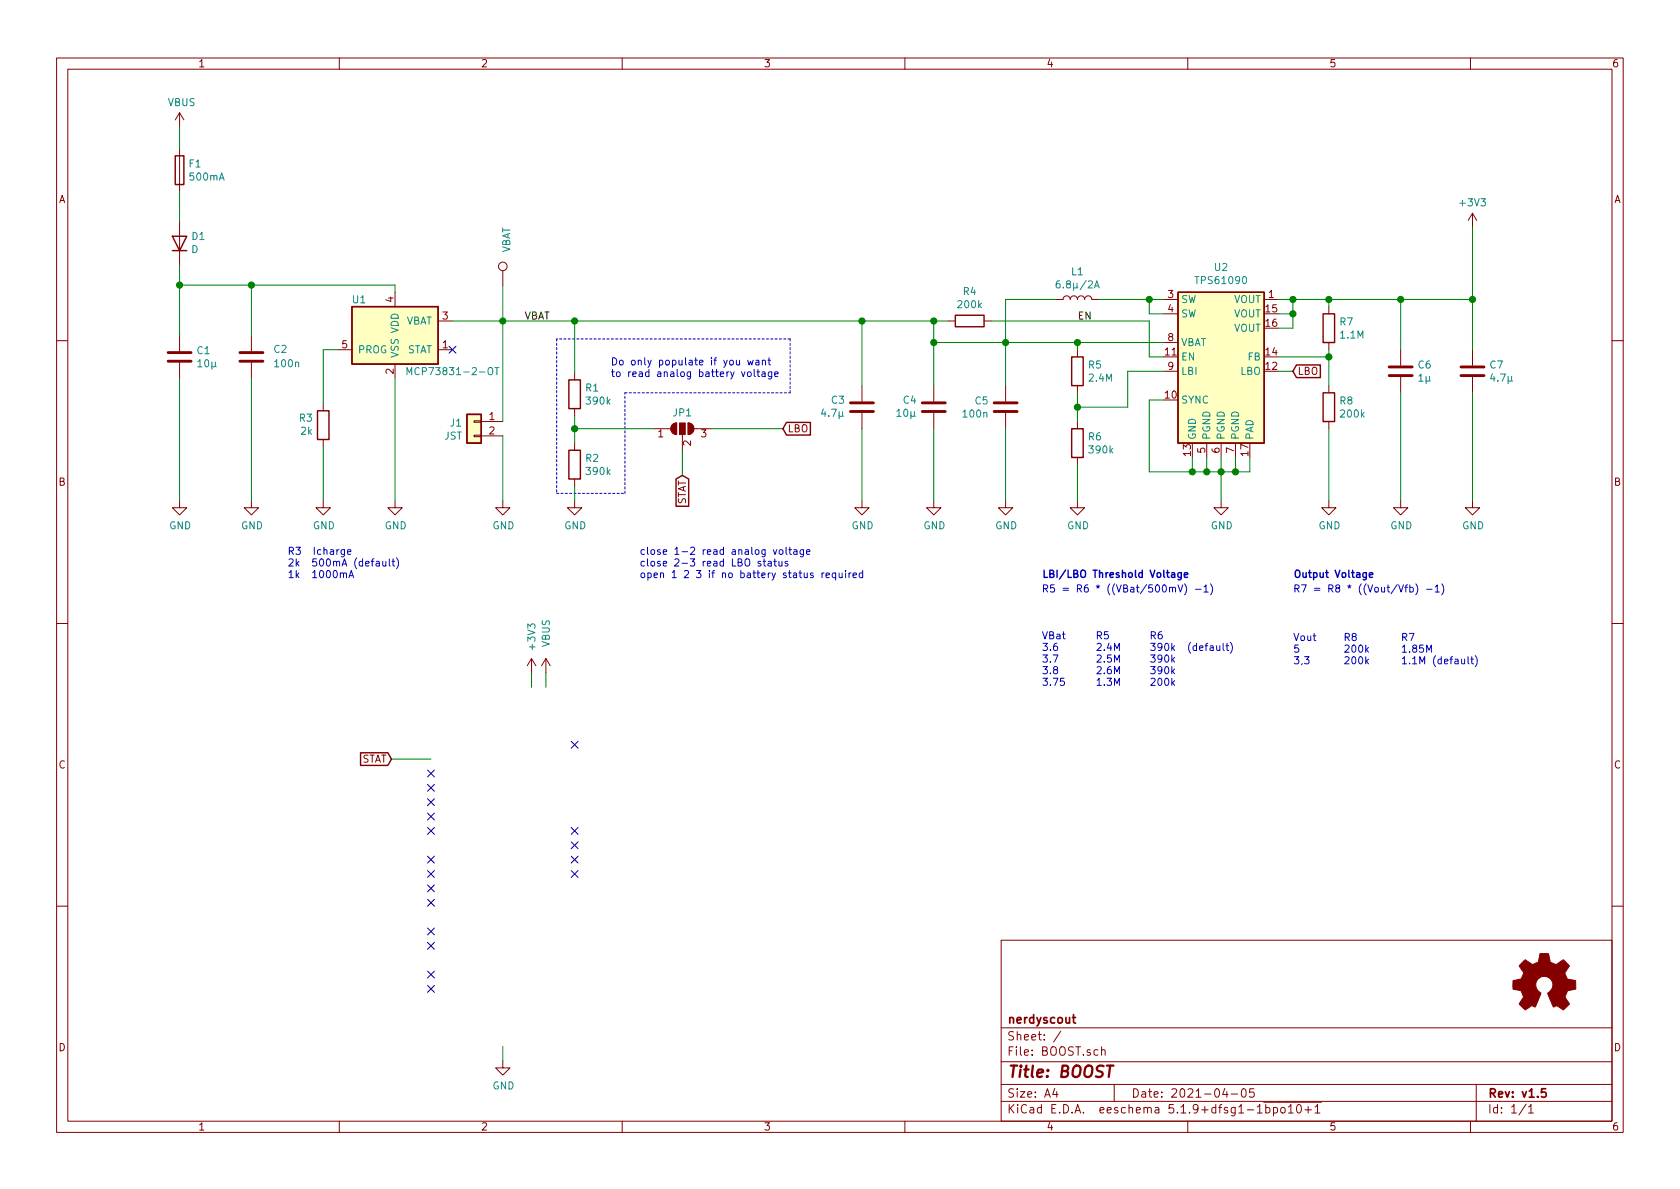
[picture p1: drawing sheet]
<svg xmlns="http://www.w3.org/2000/svg" width="297mm" height="210mm" viewBox="0 0 297 210" stroke-linecap="round" stroke-linejoin="round" font-family="sans-serif">
<g fill="none" stroke="#840000" stroke-width=".18">
<path d="M10 10.3h277v189.9h-277zM12 12.2h273v186.1h-273zM31.7 19.9l-.7 1.3M31.7 19.9v2.6M31.7 19.9l.8 1.3M60 10.3v1.9M110 10.3v1.9M160 10.3v1.9M210 10.3v1.9M260 10.3v1.9M31.7 26.3v7.6M31.7 39.2v7.7"/>
<path d="M260.3 37.7v2.6M260.3 37.7l-.7 1.3M260.3 37.7l.8 1.3M31.7 59.3v2.8M44.4 59.3v2.8M69.8 51.7v2.5M77.5 56.8h2.5M88.9 47.9v2.5M167.6 56.8h1.3M174 56.8h1.3M186.7 53h1.3a.63 .63 0 0 1 .6-.7 .63 .63 0 0 1 .6 .7 .63 .63 0 0 1 .7-.7 .63 .63 0 0 1 .6 .7 .63 .63 0 0 1 .6-.7 .63 .63 0 0 1 .7 .7 .63 .63 0 0 1 .6-.7 .63 .63 0 0 1 .6 .7h1.3M205.7 53h2.6"/>
<path d="M205.7 55.5h2.6M223.5 53h2.6M234.9 54.2v1.3M10 60.2h2M31.7 64.1v2.8M44.4 64.1v2.8M57.1 71.4v1.2M57.1 77.7v1.3M59.7 61.8h2.5M69.8 64.4v2.5M77.5 61.8h2.5M83.8 77h1.3v.2h-1.3z"/>
<path d="M83.8 74.4h1.3v.3h-1.3zM85.1 74.5h3.8M85.1 77.1h3.8M101.6 65.9v1.3M101.6 72.3v1.2M101.6 78.4v1.2M115.6 75.8h3M119 75l.6-.2v2a1.02 1.02 0 0 1-.9-.6 1.02 1.02 0 0 1 .3-1.2zM120.6 76.8v2.8M121.7 74.8a1.02 1.02 0 0 1 1 1 1.02 1.02 0 0 1-1 1zM122.7 75.8h3M152.4 68.2v2.8"/>
<path d="M152.4 73v2.8M165.1 68.2v2.8M165.1 73v2.8M177.8 68.2v2.8M177.8 73v2.8M190.5 61.8v1.3M190.5 68.2v1.3M190.5 74.5v1.3M205.7 60.6h2.6M205.7 65.7h2.6M213.4 78.4v2.5M215.9 78.4v2.5"/>
<path d="M218.4 78.4v2.5M234.9 60.6v1.2M234.9 68.2v1.3M234.9 74.5v1.3M247.6 61.8v2.8M247.6 66.7v2.8M260.3 61.8v2.8M260.3 66.7v2.8M285 60.2h2M31.7 88.5v1.3h1.3l-1.3 1.3-1.2-1.3h1.2M44.4 88.5v1.3h1.3l-1.3 1.3-1.2-1.3h1.2M57.1 88.5v1.3h1.3l-1.3 1.3-1.2-1.3h1.2"/>
<path d="M69.8 88.5v1.3h1.3l-1.3 1.3-1.2-1.3h1.2M88.9 88.5v1.3h1.3l-1.3 1.3-1.3-1.3h1.3M101.6 88.5v1.3h1.3l-1.3 1.3-1.3-1.3h1.3M101.6 84.7v1.3M152.4 88.5v1.3h1.3l-1.3 1.3-1.3-1.3h1.3M165.1 88.5v1.3h1.3l-1.3 1.3-1.3-1.3h1.3M177.8 88.5v1.3h1.3l-1.3 1.3-1.3-1.3h1.3M190.5 88.5v1.3h1.3l-1.3 1.3-1.3-1.3h1.3M190.5 80.9v1.3M215.9 88.5v1.3h1.3l-1.3 1.3-1.3-1.3h1.3M234.9 88.5v1.3h1.3l-1.3 1.3-1.2-1.3h1.2M247.6 88.5v1.3h1.3l-1.3 1.3-1.2-1.3h1.2"/>
<path d="M260.3 88.5v1.3h1.3l-1.3 1.3-1.2-1.3h1.2M10 110.3h2M94 116.5l-.8 1.2M94 116.5v2.5M94 116.5l.7 1.2M96.5 116.5l-.7 1.2M96.5 116.5v2.5M96.5 116.5l.8 1.2M285 110.3h2M10 160.2h2M177 166.3h108v32h-108zM285 160.2h2"/>
<path d="M60 198.3v1.9M88.9 187.6v1.2h1.3l-1.3 1.3-1.3-1.3h1.3M110 198.3v1.9M160 198.3v1.9M177 194.8h108M177 191.8h108M177 187.8h108M177 181.8h108M186.5 192.5l-.4 1h1M186.8 193v1M187.6 182.3l-1.3 2M194.8 185.7l.2-.1 .3 .1 .1 .9"/>
<path d="M194.8 185.1v1.5M197 191.8v3M210 198.3v1.9M216.6 192.5l-.4 1h.9M216.9 193v1M217.7 193.5h1.1M219.6 192.7l.4-.2a.94 .94 0 0 1 0 1.5 .82 .82 0 0 1-.4-1.3zM221.7 192.5h-.7l-.1 .7 .2-.1 .5 .1 .2 .2-.1 .5-.2 .1-.6-.1M222.3 196.8h.9M223.4 194.9h10.3M223.8 195.9l.4-.1 .3 .3v.6l-.3 .1-.4-.1M223.8 195.3v1.5"/>
<path d="M225.2 195.9l.4-.1 .3 .3-.1 .6-.2 .1-.4-.1M225.2 195.8v1.5M226.5 196l.2-.2 .5 .2v.5l-.1 .2-.4 .1-.2-.1zM227.8 195.8l.4-.5v1.5M227.8 196.8h.9M229.4 195.4l.2-.1a.8 .8 0 0 1 .5 .8 .8 .8 0 0 1-.5 .7 1 1 0 0 1-.2-1.4zM230.7 196.3h1.2M231.3 195.7v1.1M232.5 195.8l.4-.5v1.5M232.5 196.8h.9M260 198.3v1.9M261 191.8v6.5"/>
<path d="M269.8 195.2l-1.2 2M270.3 195.8l.4-.5v1.5M270.3 196.8h.8"/>
<circle cx="88.9" cy="47.1" r=".76"/>
</g>
<path d="M189.6 179.9h.6M189.8 179.4v1.3l.4 .2M273.3 192.5h-.7l-.1 .7 .2-.1 .5 .1 .2 .2-.1 .5-.2 .1-.6-.1" fill="none" stroke="#840000" stroke-width=".3"/>
<path d="M195.7 188.4h1.2" fill="none" stroke="#840000" stroke-width=".41"/>
<g fill="none" stroke="#840000" stroke-width=".25">
<path d="M31 27.6h1.5v5h-1.5zM30.5 41.8h2.5l-1.3 2.5zM30.5 44.3h2.5M62.2 54.2h15.3v10.2h-15.3zM168.9 55.7h5.1v2.1h-5.1zM208.3 51.7h15.2v26.7h-15.2zM233.9 55.5h2.1v5.1h-2.1zM56.1 72.6h2.1v5.1h-2.1zM82.5 73.3h2.6v5.1h-2.6zM100.6 67.2h2v5.1h-2zM100.6 79.6h2v5.1h-2zM139.1 74.7h4.2v2.2h-4.2l-.7-1.1z"/>
<path d="M189.5 75.8h2v5.1h-2zM189.5 63.1h2v5.1h-2zM229.2 64.5h4.3v2.3h-4.3l-.6-1.1zM233.9 69.5h2.1v5h-2.1zM119.5 84.7l1.1-.6 1.2 .6v4.8h-2.3zM63.8 133.1h4.8l.6 1.1-.6 1.2h-4.8z"/>
</g>
<g fill="none" stroke="#840000" stroke-width=".51">
<path d="M29.7 63.9h4.1M29.7 62.4h4.1M42.4 63.9h4.1M42.4 62.4h4.1M150.4 71.2h4M150.4 72.8h4M163.1 71.2h4M163.1 72.8h4M175.8 71.2h4M175.8 72.8h4M245.6 66.4h4.1M245.6 64.9h4.1"/>
<path d="M258.3 66.4h4.1M258.3 64.9h4.1"/>
</g>
<g fill="#840000" stroke="#840000" stroke-width=".18">
<path d="M269.1 170.2l.6-.5 .9 .6a.62 .62 0 0 0 1 0l.2-.1a1.62 1.62 0 0 0 .4-1.3l.1-.3 1.5 .1 .2 .7a.74 .74 0 0 0 .6 1l.5 .2 1.3-.9 1.1 1.1-.4 .6a.75 .75 0 0 0-.2 1.2l.2 .5 1.5 .3v1.5l-1.4 .3-.1 .1a1.23 1.23 0 0 0-.3 1.2l.7 1-.1 .2-1 .9-.8-.6a.54 .54 0 0 0-.9 .1l-1-2.4a2.33 2.33 0 0 0 .8-1.9 1.54 1.54 0 0 0-2.5-.7 1.54 1.54 0 0 0 .5 2.5l-1.1 2.5a.69 .69 0 0 0-1.1 .1l-.6 .4-1.1-1.1 .8-1.2-.2-.5a.71 .71 0 0 0-1-.7l-.7-.2v-1.5l.5-.1a1.11 1.11 0 0 0 1.2-.7 .72 .72 0 0 0-.2-1.2l-.4-.6z"/>
<path d="M119 75l.6-.2v2a1.02 1.02 0 0 1-.9-.6 1.02 1.02 0 0 1 .3-1.2z"/>
<path d="M121.7 74.8a1.02 1.02 0 0 1 1 1 1.02 1.02 0 0 1-1 1z"/>
<path d="M120.1 74.8h1.1v2h-1.1z"/>
</g>
<g fill="#ffffc2" stroke="#ffffc2" stroke-width=".18">
<path d="M208.3 51.7h15.2v26.7h-15.2z"/>
<path d="M62.2 54.2h15.3v10.2h-15.3z"/>
<path d="M82.5 73.3h2.6v5.1h-2.6z"/>
</g>
<path d="M187.4 49.7h-.4a.87 .87 0 0 0 0 1.2l.4-.1v-.5l-.4-.2-.3 .3M193.5 50.9l.4-1.2 .5 1.2M193.6 50.6h.6M72 66.3v-1.3l.4 .9 .4-.9v1.3M87.5 65h.7M87.9 65v1.3" fill="none" stroke="#008484" stroke-width=".18"/>
<path d="M98.4 59.9v27.3M139.7 59.9h-41.3M110.5 69.5h29.2M139.7 69.5v-9.6M98.4 87.2h12.1M110.5 87.2v-17.7" fill="none" stroke="#0000c2" stroke-width=".18" stroke-dasharray=".4 .4"/>
<g fill="none" stroke="#008400" stroke-width=".18">
<path d="M31.7 22.5v3.8M31.7 33.9v5.3M31.7 50.4h38.1v1.3M31.7 46.9v12.4M44.4 50.4v8.9M80 56.8h87.6M88.9 50.4v24.1M101.6 56.8v9.1M152.4 56.8v11.4M165.1 56.8v11.4M175.3 56.8h27.9v6.3h2.5M186.7 53h-8.9v15.2"/>
<path d="M194.3 53h11.4M203.2 53v2.5h2.5M226.1 53h34.2M226.1 55.5h2.5M228.6 53v5h-2.5M234.9 53v1.2M247.6 53v8.8M260.3 40.3v21.5M31.7 66.9v21.6M44.4 66.9v21.6M57.1 79v9.5M59.7 61.8h-2.6v9.6"/>
<path d="M69.8 66.9v21.6M88.9 77.1v11.4M101.6 75.8h14M101.6 73.5v4.9M120.6 79.6v4.5M125.7 75.8h12.7M152.4 75.8v12.7M165.1 60.6h40.6M165.1 75.8v12.7M177.8 75.8v12.7M190.5 60.6v1.2M190.5 69.5v5"/>
<path d="M205.7 70.7h-2.5v12.7h17.8v-2.5M205.7 65.7h-6.3v6.3h-8.9M226.1 63.1h8.8M226.1 65.7h2.5M234.9 61.8v6.4M234.9 75.8v12.7M247.6 69.5v19M260.3 69.5v19M101.6 86v2.5M190.5 82.2v6.3M210.8 80.9v2.5M213.4 80.9v2.5"/>
<path d="M215.9 80.9v7.6M218.4 80.9v2.5M94 119v2.5M96.5 119v2.5M69.2 134.2h7M88.9 185v2.6"/>
</g>
<g fill="none" stroke="#0000c2" stroke-width=".18">
<path d="M130.2 63.7l.1 .8h.3l.2-.1M130.8 63.7v.8M132.2 63.7l.2 .8 .3-.6 .2 .6 .3-.8M132.3 65.8h.3l.2 .2-.1 .5-.3 .1-.2-.1zM133.3 65.3v1.1l.2 .2M133.7 63.7h.4l.1 .8M133.8 65.8h.5M134 65.3v1.1l.3 .2M134.2 64l-.4 .1-.2 .1 .1 .3h.5M134.7 65.8h.5l.1 .8M134.8 63.8l.2-.1h.3l.1 .8M134.8 63.7v.8"/>
<path d="M135.3 66.1h-.4l-.2 .2v.2h.6M135.8 63.7h.4M136 63.3v1.1l.2 .1M136.4 65.8v1l-.2 .2-.3-.1M136.4 65.8h-.3l-.3 .2 .2 .5h.4M137 66.2l.6-.1-.1-.3h-.3l-.2 .1v.6h.5M60.9 97.2v1l-.2 .3-.3-.1M60.9 97.3l-.4-.1-.2 .2 .1 .6h.5M61.4 97.6l.7-.1-.1-.2-.4-.1-.2 .2 .1 .6h.5M66.5 99.3h.5l.1 .8M67.1 99.6h-.5l-.1 .2v.2h.6M67.7 99.3v.7l.3 .1 .2-.1"/>
<path d="M68.2 99.3v.8M68.8 98.8v1.1l.2 .2M69.3 99.3h.5M69.5 98.8v1.1l.3 .2M70.1 98.6a1.47 1.47 0 0 1 0 2M134.5 99.3h-.3l-.2 .1 .1 .2 .4 .1v.3h-.5M134.9 99.3h.5M135.1 98.8v1.1l.3 .2M135.8 99.3h.5l.1 .8M136.4 99.6h-.4l-.2 .2v.2h.6M136.7 97.2l.3 .8 .3-.8M136.8 99.3h.5"/>
<path d="M137 98.8v1.1l.3 .2M137.7 99.3l.1 .7 .3 .1 .2-.1M137.8 97.3l.2-.1 .4 .1v.5l-.1 .2h-.3l-.2-.1zM138.3 99.3v.8M139 96.8v1.1l.2 .1M139.3 99.3h-.3l-.2 .1 .1 .2 .4 .1v.3h-.5M139.5 97.2h.5M139.6 96.8v1.1l.4 .1M140.4 97.3h.4l.1 .7M140.9 97.5l-.4 .1-.2 .1 .1 .3h.5M142.1 97.2l-.1 1.1-.2 .2-.3-.1M142.1 97.3l-.4-.1-.2 .2 .1 .6h.5"/>
<path d="M142.6 97.6l.6-.1v-.2l-.4-.1-.2 .2 .1 .6h.5M60.7 101.5l.2-.2 .3 .1 .1 .8M61.7 102.2l.4-1.3 .4 1.3M61.8 101.8h.6M145.3 101.3v.9M145.7 101.3l-.3 .1-.1 .1M146 101.7l.7-.1-.1-.2-.4-.1-.2 .2 .1 .6h.5M147.8 101.4l-.4-.1-.3 .2 .2 .6h.5M147.8 101.3v1.3M148.4 101.3v.8l.3 .1 .2-.2M148.9 101.3v.9M149.5 100.9v.1"/>
<path d="M149.5 101.3v.9M150.1 101.3v.9M150.5 101.3l-.3 .1-.1 .1M150.8 101.7l.6-.1v-.2l-.4-.1-.2 .2 .1 .6h.5M152.5 101.4l-.3-.1-.3 .2 .1 .6h.5M152.5 100.9v1.3M188.1 119.9h-.6v.6l.5-.1 .2 .3v.3l-.2 .2-.5-.1M206.8 104l.2-.1h.3v.8M207.3 104l.2-.1h.3v.8M207.3 116.6l.4 .5M207.3 118.7l.4 .4M207.7 116.3l-.5 .4"/>
<path d="M207.7 118.3l-.5 .5M208.3 103.4l.4 1.3 .4-1.3M209.4 103.2a1.4 1.4 0 0 1 0 2M211.4 104.2h.9M212.9 103.8l.3-.4v1.3M212.9 104.7h.7M214 103.2a1.4 1.4 0 0 1 0 2M215.1 114.2l.1 .8h.3l.2-.1M215.7 114.2v.8M216.3 113.8v1.1l.2 .1M216.7 114.2h.5M216.9 113.8v1.1l.3 .1"/>
<path d="M217.5 113.6a1.4 1.4 0 0 1 0 1.9M241.6 114.9l.4 .4M241.6 116.9l.4 .5M242 114.5l-.5 .5M242 116.6l-.5 .4M248.4 103.9h.5M248.9 103.4l-.3 .2v1.1M249.3 103.9h.4l.2 .2-.1 .5h-.5M249.3 103.4v1.3M250.3 103.2a1.47 1.47 0 0 1 0 2M252.2 115.3v-1.2l.5 .9 .4-.9v1.2M252.2 104.2h1"/>
<path d="M253.8 103.8l.3-.4v1.3M253.8 104.7h.7M254.9 103.2a1.47 1.47 0 0 1 0 2M259.6 116.1v1.1l.1 .2M260 116.6h.5M260.2 116.1v1.1l.3 .2M260.8 115.9a1.47 1.47 0 0 1 0 2M207.3 120.7l.4 .5M207.7 120.4l-.5 .4"/>
</g>
<path d="M208.9 101.3v1l-.3 .2h-.3M208.9 101.3h-.4l-.2 .2 .1 .6h.5M209.4 101.7l.6-.1v-.3h-.4l-.2 .1v.7h.6M242.1 101.7l.6-.1v-.3h-.4l-.2 .1 .1 .7h.5" fill="none" stroke="#0000c2" stroke-width=".25"/>
<g fill="#008400" stroke="#008400" stroke-width=".25">
<circle cx="152.4" cy="56.8" r=".51"/>
<circle cx="31.8" cy="50.4" r=".51"/>
<circle cx="44.5" cy="50.4" r=".51"/>
<circle cx="88.9" cy="56.8" r=".51"/>
<circle cx="165.1" cy="56.8" r=".51"/>
<circle cx="165.1" cy="60.6" r=".51"/>
<circle cx="177.8" cy="60.6" r=".51"/>
<circle cx="190.5" cy="60.6" r=".51"/>
<circle cx="190.5" cy="72" r=".51"/>
<circle cx="203.2" cy="53" r=".51"/>
<circle cx="210.8" cy="83.4" r=".51"/>
<circle cx="260.3" cy="53" r=".51"/>
<circle cx="101.6" cy="75.8" r=".51"/>
<circle cx="247.7" cy="53" r=".51"/>
<circle cx="235" cy="63.1" r=".51"/>
<circle cx="235" cy="53" r=".51"/>
<circle cx="228.6" cy="55.5" r=".51"/>
<circle cx="101.6" cy="56.8" r=".51"/>
<circle cx="213.4" cy="83.4" r=".51"/>
<circle cx="215.9" cy="83.4" r=".51"/>
<circle cx="218.4" cy="83.4" r=".51"/>
<circle cx="228.6" cy="53" r=".51"/>
</g>
<g fill="none" stroke="#000084" stroke-width=".18">
<path d="M79.4 61.2l1.2 1.3M80.6 61.2l-1.2 1.3M75.6 136.2l1.2 1.2M75.6 138.7l1.2 1.2M76.8 136.2l-1.2 1.2M76.8 138.7l-1.2 1.2M101 131.1l1.2 1.2M102.2 131.1l-1.2 1.2M75.6 156.5l1.2 1.2M75.6 141.2l1.2 1.3M75.6 143.8l1.2 1.2M75.6 146.3l1.2 1.2"/>
<path d="M75.6 151.4l1.2 1.2M75.6 153.9l1.2 1.3M75.6 159l1.2 1.2M76.8 156.5l-1.2 1.2M76.8 141.2l-1.2 1.3M76.8 143.8l-1.2 1.2M76.8 146.3l-1.2 1.2M76.8 151.4l-1.2 1.2M76.8 153.9l-1.2 1.3M76.8 159l-1.2 1.2M101 146.3l1.2 1.2M101 148.9l1.2 1.2"/>
<path d="M101 151.4l1.2 1.2M101 153.9l1.2 1.3M102.2 146.3l-1.2 1.2M102.2 148.9l-1.2 1.2M102.2 151.4l-1.2 1.2M102.2 153.9l-1.2 1.3M75.6 164.1l1.2 1.2M75.6 166.6l1.2 1.3M75.6 171.7l1.2 1.2M75.6 174.3l1.2 1.2M76.8 164.1l-1.2 1.2M76.8 166.6l-1.2 1.3"/>
<path d="M76.8 171.7l-1.2 1.2M76.8 174.3l-1.2 1.2"/>
</g>
<text font-size="2.8" fill="#840000" x="178" y="190.5">Title: BOOST</text>
<g font-size="2.1" fill="#840000">
<text x="178" y="184">Sheet: /</text>
<text x="178" y="181">nerdyscout</text>
<text x="178" y="186.7">File: BOOST.sch</text>
<text x="178" y="196.9">KiCad E.D.A. eeschema 5.1.9+dfsg1-1bpo10+1</text>
<text x="178" y="194.1">Size: A4</text>
<text x="200" y="194.1">Date: 2021-04-05</text>
<text x="263" y="194.1">Rev: v1.5</text>
<text x="263" y="196.9">Id: 1/1</text>
</g>
<g font-size="1.8" fill="#840000">
<text x="35" y="11.9">1</text>
<text x="85" y="11.9">2</text>
<text x="135" y="11.9">3</text>
<text x="185" y="11.9">4</text>
<text x="235" y="11.9">5</text>
<text x="285" y="11.9">6</text>
<text x="10.4" y="35.9">A</text>
<text x="285.4" y="35.9">A</text>
<text x="69.6" y="53.4" transform="rotate(-90 69.6 53.4)">4</text>
<text x="206.5" y="52.7">3</text>
<text x="224.3" y="52.7">1</text>
<text x="78.3" y="56.5">3</text>
<text x="206.5" y="55.2">4</text>
<text x="223.8" y="55.2">15</text>
<text x="223.8" y="57.8">16</text>
<text x="60.5" y="61.6">5</text>
<text x="78.3" y="61.6">1</text>
<text x="206" y="62.9">11</text>
<text x="206.5" y="60.3">8</text>
<text x="206.5" y="65.4">9</text>
<text x="223.8" y="65.4">12</text>
<text x="223.8" y="62.9">14</text>
<text x="69.6" y="66.1" transform="rotate(-90 69.6 66.1)">2</text>
<text x="206" y="70.5">10</text>
<text x="229.4" y="66.3">LBO</text>
<text x="86.5" y="74.3">1</text>
<text x="86.5" y="76.8">2</text>
<text x="116.4" y="77.3">1</text>
<text x="124" y="77.3">3</text>
<text x="139.2" y="76.4">LBO</text>
<text x="122.2" y="78.8" transform="rotate(-90 122.2 78.8)">2</text>
<text x="210.6" y="80.6" transform="rotate(-90 210.6 80.6)">13</text>
<text x="213.1" y="80.1" transform="rotate(-90 213.1 80.1)">5</text>
<text x="215.6" y="80.1" transform="rotate(-90 215.6 80.1)">6</text>
<text x="218.2" y="80.1" transform="rotate(-90 218.2 80.1)">7</text>
<text x="220.7" y="80.6" transform="rotate(-90 220.7 80.6)">17</text>
<text x="10.4" y="85.9">B</text>
<text x="121.3" y="89.5" transform="rotate(-90 121.3 89.5)">STAT</text>
<text x="285.4" y="85.9">B</text>
<text x="10.4" y="135.9">C</text>
<text x="63.8" y="134.9">STAT</text>
<text x="285.4" y="135.9">C</text>
<text x="10.4" y="185.9">D</text>
<text x="285.4" y="185.9">D</text>
<text x="35" y="199.9">1</text>
<text x="85" y="199.9">2</text>
<text x="135" y="199.9">3</text>
<text x="185" y="199.9">4</text>
<text x="235" y="199.9">5</text>
<text x="285" y="199.9">6</text>
</g>
<g font-size="1.8" fill="#008484">
<text x="29.7" y="18.8">VBUS</text>
<text x="33.5" y="29.6">F1</text>
<text x="33.7" y="31.9">500mA</text>
<text x="258.3" y="36.5">+3V3</text>
<text x="33.8" y="44.7">D</text>
<text x="34" y="42.4">D1</text>
<text x="90.2" y="44.8" transform="rotate(-90 90.2 44.8)">VBAT</text>
<text x="214.8" y="47.9">U2</text>
<text x="62.4" y="53.6">U1</text>
<text x="170.3" y="52.2">R4</text>
<text x="187.4" y="51">6.8µ/2A</text>
<text x="189.5" y="48.7">L1</text>
<text x="208.8" y="53.6">SW</text>
<text x="211.7" y="50.2">TPS61090</text>
<text x="218.1" y="53.6">VOUT</text>
<text x="71.6" y="57.4">VBAT</text>
<text x="169.5" y="54.5">200k</text>
<text x="208.8" y="56.1">SW</text>
<text x="218.1" y="56.1">VOUT</text>
<text x="218.1" y="58.7">VOUT</text>
<text x="236.9" y="57.6">R7</text>
<text x="237.1" y="59.9">1.1M</text>
<text x="34.9" y="62.6">C1</text>
<text x="35.1" y="64.9">10µ</text>
<text x="48.5" y="62.4">C2</text>
<text x="48.7" y="64.9">100n</text>
<text x="63.2" y="62.5">PROG</text>
<text x="70.5" y="63.4" transform="rotate(-90 70.5 63.4)">VSS VDD</text>
<text x="71.8" y="62.5">STAT</text>
<text x="192.5" y="65.2">R5</text>
<text x="208.8" y="63.7">EN</text>
<text x="208.8" y="61.2">VBAT</text>
<text x="220.6" y="63.7">FB</text>
<text x="250.8" y="65.2">C6</text>
<text x="263.5" y="65.2">C7</text>
<text x="73.3" y="66.3">MCP73831-2-OT</text>
<text x="103.6" y="69.2">R1</text>
<text x="103.8" y="71.5">390k</text>
<text x="147" y="71.4">C3</text>
<text x="159.7" y="71.4">C4</text>
<text x="172.4" y="71.5">C5</text>
<text x="192.6" y="67.5">2.4M</text>
<text x="208.8" y="71.4">SYNC</text>
<text x="208.8" y="66.3">LBI</text>
<text x="219.3" y="66.3">LBO</text>
<text x="236.9" y="71.5">R8</text>
<text x="250.9" y="67.5">1µ</text>
<text x="263.8" y="67.5">4.7µ</text>
<text x="53" y="74.6">R3</text>
<text x="53.2" y="76.9">2k</text>
<text x="78.5" y="77.7">JST</text>
<text x="79.7" y="75.4">J1</text>
<text x="119.1" y="73.6">JP1</text>
<text x="145.5" y="73.7">4.7µ</text>
<text x="158.7" y="73.7">10µ</text>
<text x="170.4" y="73.8">100n</text>
<text x="192.5" y="77.9">R6</text>
<text x="211.5" y="77.8" transform="rotate(-90 211.5 77.8)">GND</text>
<text x="214" y="77.8" transform="rotate(-90 214 77.8)">PGND</text>
<text x="216.5" y="77.8" transform="rotate(-90 216.5 77.8)">PGND</text>
<text x="219.1" y="77.8" transform="rotate(-90 219.1 77.8)">PGND</text>
<text x="221.6" y="77.8" transform="rotate(-90 221.6 77.8)">PAD</text>
<text x="237.2" y="73.8">200k</text>
<text x="103.6" y="81.7">R2</text>
<text x="103.8" y="84">390k</text>
<text x="192.7" y="80.2">390k</text>
<text x="29.9" y="93.6">GND</text>
<text x="42.6" y="93.6">GND</text>
<text x="55.3" y="93.6">GND</text>
<text x="68" y="93.6">GND</text>
<text x="87.1" y="93.6">GND</text>
<text x="99.8" y="93.6">GND</text>
<text x="150.6" y="93.6">GND</text>
<text x="163.3" y="93.6">GND</text>
<text x="176" y="93.6">GND</text>
<text x="188.7" y="93.6">GND</text>
<text x="214.1" y="93.6">GND</text>
<text x="233.1" y="93.6">GND</text>
<text x="245.8" y="93.6">GND</text>
<text x="258.5" y="93.6">GND</text>
<text x="94.7" y="114.7" transform="rotate(-90 94.7 114.7)">+3V3</text>
<text x="97.2" y="114.4" transform="rotate(-90 97.2 114.4)">VBUS</text>
<text x="87.1" y="192.7">GND</text>
</g>
<g font-size="1.8">
<text x="92.7" y="56.5">VBAT</text>
<text x="190.5" y="56.5">EN</text>
</g>
<g font-size="1.8" fill="#0000c2">
<text x="107.9" y="64.6">Do only populate if you want</text>
<text x="107.9" y="66.7">to read analog battery voltage</text>
<text x="50.8" y="98.1">R3 Icharge</text>
<text x="50.8" y="100.2">2k 500mA (default)</text>
<text x="113" y="98.1">close 1-2 read analog voltage</text>
<text x="113" y="100.2">close 2-3 read LBO status</text>
<text x="50.8" y="102.2">1k 1000mA</text>
<text x="113" y="102.2">open 1 2 3 if no battery status required</text>
<text x="184.1" y="104.8">R5 = R6 * ((VBat/500mV) -1)</text>
<text x="184.1" y="102.2">LBI/LBO Threshold Voltage</text>
<text x="228.6" y="104.8">R7 = R8 * ((Vout/Vfb) -1)</text>
<text x="228.6" y="102.2">Output Voltage</text>
<text x="184.1" y="113">VBat</text>
<text x="193.7" y="113">R5</text>
<text x="203.2" y="113">R6</text>
<text x="228.6" y="113.4">Vout</text>
<text x="237.5" y="113.4">R8</text>
<text x="247.6" y="113.4">R7</text>
<text x="184.1" y="115.1">3.6</text>
<text x="184.1" y="117.2">3.7</text>
<text x="184.1" y="119.2">3.8</text>
<text x="193.7" y="115.1">2.4M</text>
<text x="193.7" y="117.2">2.5M</text>
<text x="193.7" y="119.2">2.6M</text>
<text x="203.2" y="115.1">390k (default)</text>
<text x="203.2" y="117.2">390k</text>
<text x="203.2" y="119.2">390k</text>
<text x="228.6" y="115.4">5</text>
<text x="228.6" y="117.5">3,3</text>
<text x="237.5" y="115.4">200k</text>
<text x="237.5" y="117.5">200k</text>
<text x="247.6" y="115.4">1.85M</text>
<text x="247.6" y="117.5">1.1M (default)</text>
<text x="184.1" y="121.3">3.75</text>
<text x="193.7" y="121.3">1.3M</text>
<text x="203.2" y="121.3">200k</text>
</g>
</svg>
